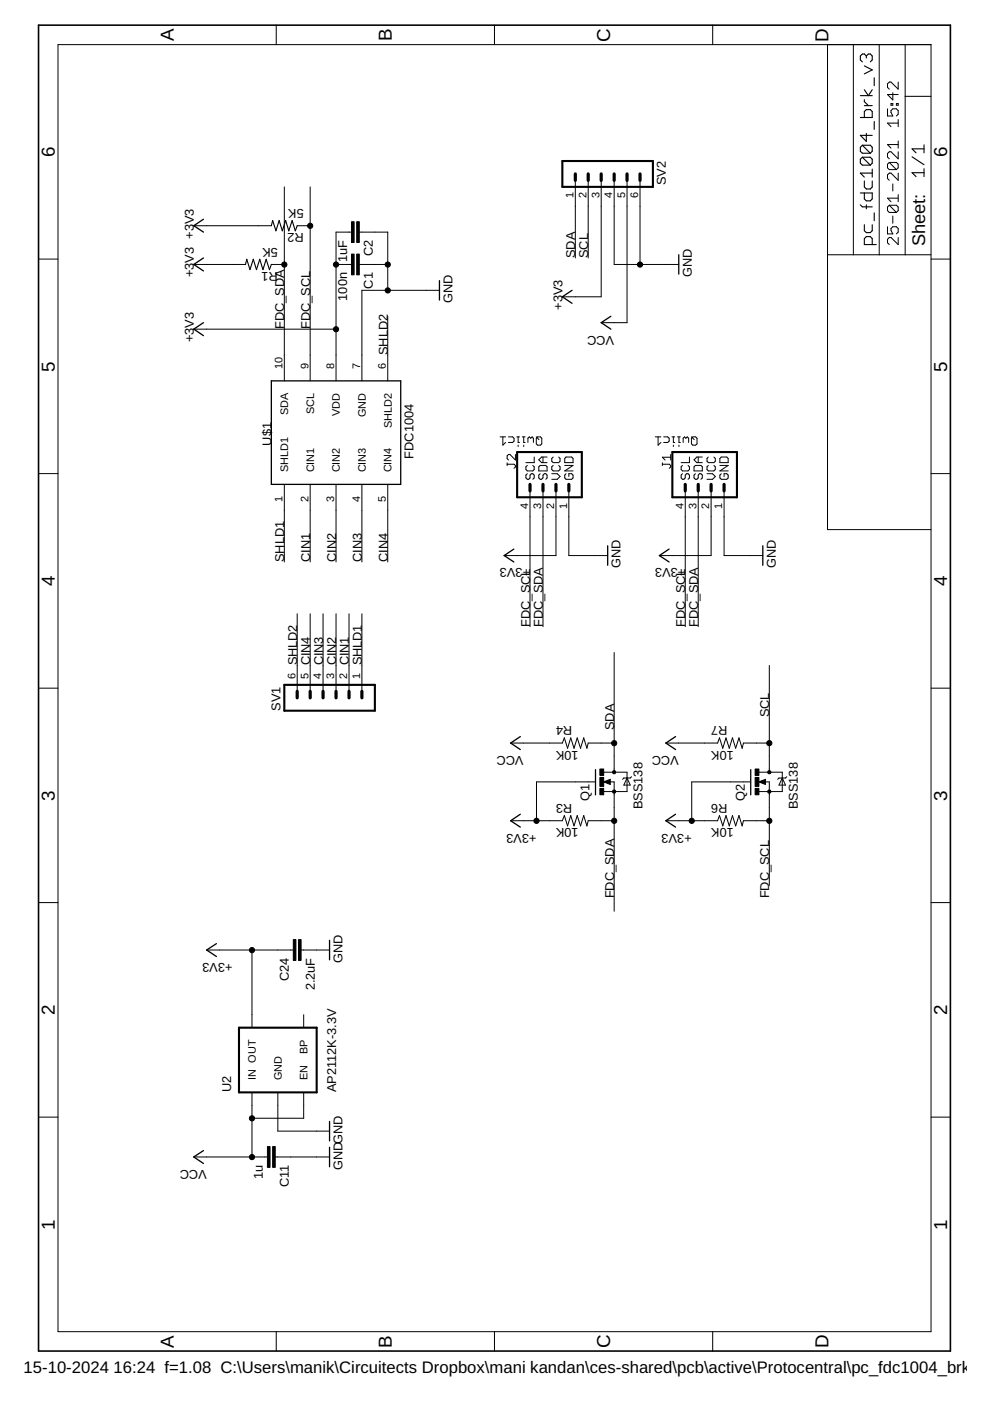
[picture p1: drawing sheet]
<svg xmlns="http://www.w3.org/2000/svg" width="210mm" height="297mm" viewBox="0 0 210 297" stroke-linecap="round" stroke-linejoin="round" font-family="sans-serif">
<g fill="none" stroke="#000" stroke-width=".21">
<path d="M12.3 9.5h185.1v272.8h-185.1zM58.6 5.3v4.2M104.8 5.3v4.2M151.1 5.3v4.2M175.5 9.5v102.8h21.9M180.9 9.5v44.5M186.4 9.5v44.5M189.3 19.7v1.5l-1.1-1.2h2.2M190.4 17.4v1.5l-1.5-1.5h-.3l-.4 .4v.7l.4 .4M191.9 9.5v44.5M60.3 39.6v41.2M65.8 39.6v41.2"/>
<path d="M122 38.2v16.5M124.7 38.2v16.5M127.5 38.2v24.7h-8.3M130.2 38.2v17.9h13.7M132.9 38.2v30.2h-5.4M135.7 38.2v17.9M188.2 23.1v1.5h1.1l-.4-.8v-.3l.4-.4h.8l.3 .4v.7l-.3 .4M188.6 34.4h1.5l.3 .4v.8l-.3 .4M188.6 34.4l-.4 .4v.8l.4 .4h1.5M188.6 34.4l1.5 1.6M188.9 21.9h.4v.4h-.4zM189.3 39v1.5"/>
<path d="M190.1 21.9h.3v.4h-.3zM190.4 25.3v1.6M190.4 29.9v1.5M190.4 32.2v1.5l-1.5-1.5h-.3l-.4 .4v.7l.4 .4M190.4 36.7v1.5l-1.5-1.5h-.3l-.4 .4v.7l.4 .4M190.4 30.6h-2.2l.7 .8M190.4 26.1h-2.2l.7 .8M191.9 20.4h5.5M8.2 54.9h4.1M41.1 56.1h10.9M41.1 47.9h16.4M57.5 56.1h2.8"/>
<path d="M63 47.9h2.8M71.2 56.1h3.3M74.5 49.2h-3.3v31.6M76.2 49.2h6v12.4M76.2 56.1h6M175.5 54h21.9M188.2 48.1v1.5h1.1l-.4-.8v-.3l.4-.4h.8l.3 .4v.7l-.3 .4M188.6 43.5h1.5l.3 .4v.8l-.3 .3M188.6 43.5l-.4 .4v.8l.4 .3h1.5M188.6 43.5l1.5 1.5M189.3 45.8v1.5M190.4 41.3v1.5"/>
<path d="M190.4 50.4v1.5l-1.5-1.5h-.3l-.4 .3v.8l.4 .4M190.4 42h-2.2l.7 .8M197.4 54.9h4.1M41.1 69.8h30.1M82.2 67.1v13.7M93.2 61.6h-16.5v19.2M106 92.6h1.2M106.6 92.6v1.8l.6-.6M107.5 98.4h1.5l.3 .3v.3l-.3 .3M107.5 98.1v.6M107.8 92.6h.9l.3 .3v.6l-.3 .3h-.9M109.3 96.4v1.1l-1.2-1.1h-.3l-.3 .2v.6l.3 .3"/>
<path d="M109.6 92.6h.6M109.9 92.6v1.2h.3M109.9 94.4v.3M110.7 92.6h.6M111 92.6v1.2h.3M111 94.4v.3M111.8 98.7l-.3 .3v.5l.3 .3h1.2l.3-.3v-.5l-.3-.3M111.9 93.8v-.9l.3-.3 .3 .3 .3-.3 .3 .3v.9M113.3 96.9v1.2h-1.8M113.7 92.6l.6 .6M114 92.6h.6l.3 .3v1.2l-.3 .3h-.6l-.3-.3v-1.2zM114.5 98.7h1.2l.3 .3v.8h-1.8v-.8z"/>
<path d="M115.1 96.9v1.2M116 96.9h-1.2l-.6 .6 .6 .6h1.2M117.3 98.7l-.3 .3v.5l.3 .3h1.1l.3-.3v-.5l-.3-.3M117.3 96.9l-.3 .3v.6l.3 .3h1.1l.3-.3v-.6l-.3-.3M119.7 98.7h1.8l-1.8 1.1h1.8M120 96.9h1.2l.3 .3v.9h-1.8v-.9zM138.9 92.6h1.2M139.5 92.6v1.8l.6-.6M140.4 98.4h1.5l.3 .3v.3l-.3 .3M140.4 98.1v.6M140.7 92.6h.9l.3 .3v.6l-.3 .3h-.9M142.2 96.4v1.1"/>
<path d="M142.2 96.9h-1.8l.6 .6M142.5 92.6h.6M142.8 92.6v1.2h.3M142.8 94.4v.3M143.7 92.6h.6M144 92.6v1.2h.3M144 94.4v.3M144.7 98.7l-.3 .3v.5l.3 .3h1.2l.3-.3v-.5l-.3-.3M144.8 93.8v-.9l.3-.3 .3 .3 .3-.3 .3 .3v.9M146.2 96.9v1.2h-1.8M146.6 92.9l.3-.3h.6l.3 .3v1.2l-.3 .3h-.6l-.3-.3zM146.6 92.6l.6 .6"/>
<path d="M147.2 99l.2-.3h1.2l.3 .3v.8h-1.7zM148 96.9v1.2M148.9 96.9h-1.2l-.5 .6 .5 .6h1.2M150.2 96.9l-.3 .3v.6l.3 .3h1.2l.3-.3v-.6l-.3-.3M150.2 98.7l-.3 .3v.5l.3 .3h1.2l.3-.3v-.5l-.3-.3M152.6 98.7h1.8l-1.8 1.1h1.8M152.6 97.2l.3-.3h1.2l.3 .3v.9h-1.8zM8.2 100.4h4.1M60.3 102.7v16.4M65.8 102.7v16.4M71.2 102.7v16.4M76.7 102.7v16.4"/>
<path d="M82.2 102.7v16.4M111.8 100.4l-.3 .3v.6l.3 .3h.3l.3-.3v-.6l.3-.3h.3l.3 .3v.6l-.3 .3M112.4 104.1v28.8M114.5 100.4l-.3 .3v.6l.3 .3h.3l.3-.3v-.6l.3-.3h.3l.3 .3v.6l-.3 .3M115.1 104.1v28.8M117 100.4h1.2l.5 .6-.5 .6h-1.2M117.9 104.1v13.7h-11M120 100.4l-.3 .3v.6l.3 .3h1.2l.3-.3v-.6l-.3-.3h-.6v.6M120.6 104.1v13.7h8.2M144.7 100.4l-.3 .3v.6l.3 .3h.3l.3-.3v-.6l.3-.3h.3l.3 .3v.6l-.3 .3M145.3 104.1v28.8M147.4 100.4l-.2 .3v.6l.2 .3h.3l.3-.3v-.6l.3-.3h.3l.3 .3v.6l-.3 .3"/>
<path d="M148 104.1v28.8M149.9 100.4h1.2l.6 .6-.6 .6h-1.2M150.8 104.1v13.7h-11M152.9 100.4l-.3 .3v.6l.3 .3h1.2l.3-.3v-.6l-.3-.3h-.6v.6M153.5 104.1v13.7h8.2M197.4 100.4h4.1M63 130.1v16.5M65.8 130.1v16.5M68.5 130.1v16.5M71.2 130.1v16.5M74 130.1v16.5M76.7 130.1v16.5"/>
<path d="M130.2 138.3v25.4M8.2 145.9h4.1M108.3 157.5h10.9l.5-1.1 .6 2.2 .7-2.2 .7 2.2 .7-2.2 .7 2.2 .7-2.2 .6 2.2 .3-1.1h5.5M141.2 157.5h10.9l.4-1.1 .7 2.2 .7-2.2 .7 2.2 .7-2.2 .7 2.2 .7-2.2 .7 2.2 .2-1.1h5.5M163.1 141.1v22.6M197.4 145.9h4.1M108.3 174h10.9l.5-1.1 .6 2.2 .7-2.2 .7 2.2 .7-2.2 .7 2.2 .7-2.2 .6 2.2 .3-1.1h5.5M126.1 165.8h-12.4v8.2M128 165.8l1.4-.6v1.1zM128 163.7h4.9v4.1h-4.9M129.2 165.8h1v27.4M132.9 165l.7 1.5h-1.3z"/>
<path d="M133.9 164.7l-.3 .3h-1.3l-.3 .2M141.2 174h10.9l.4-1.1 .7 2.2 .7-2.2 .7 2.2 .7-2.2 .7 2.2 .7-2.2 .7 2.2 .2-1.1h5.5M159 165.8h-12.3v8.2M160.9 165.8l1.4-.6v1.1zM161 163.7h4.9v4.1h-5M162.2 165.8h.9v21.9M165.9 165l.6 1.5h-1.3zM166.8 164.7l-.3 .3h-1.3l-.3 .2M8.2 191.4h4.1M197.4 191.4h4.1M43.8 201.4h18.4M53.4 201.4v16.5"/>
<path d="M63.8 201.4h6.1M64.4 215.1v2.8M8.2 236.9h4.1M53.4 231.6v13.7M58.9 231.6v8.2h11M64.4 231.6v5.5h-11M197.4 236.9h4.1M41.1 245.3h15.6M58.4 245.3h11.5M58.6 282.3v4.1M104.8 282.3v4.1M151.1 282.3v4.1"/>
</g>
<g fill="none" stroke="#000" stroke-width=".28">
<path d="M43.1 46.5l-2 1.4 2 1.3M43.1 54.7l-2 1.4 2 1.3M93.2 59.5v4.1M143.9 54v4.1M43.1 68.4l-2 1.4 2 1.4M121.3 61.6l-2.1 1.3 2.1 1.4M129.5 67.1l-2 1.3 2 1.4M57.5 80.8h27.5v21.9h-27.5zM108.9 116.4l-2 1.4 2 1.3M128.8 115.7v4.1M141.9 116.4l-2.1 1.4 2.1 1.3M161.7 115.7v4.1"/>
<path d="M110.3 156.2l-2 1.3 2 1.4M143.2 156.2l-2 1.3 2 1.4M110.3 172.6l-2 1.4 2 1.4M126.3 163.2v5.3M143.2 172.6l-2 1.4 2 1.4M159.2 163.2v5.3M69.9 199.4v4.1M45.9 200.1l-2.1 1.3 2.1 1.4M69.9 237.8v4.1M43.1 243.9l-2 1.4 2 1.4M69.9 243.2v4.2"/>
</g>
<g fill="none" stroke="#000" stroke-width=".23">
<path d="M183.3 19l.8 1.3 .8-1.3M183.3 14l1.6 .8-1.6 .9M183.7 11.9l.4-.4h.4l.4 .4v.8l-.4 .4M183.7 11.9v.4M183.7 11.9l-.4-.4h-.5l-.4 .4v.8l.4 .4M185.4 16.5v1.7M182.4 24.9h2.5v-1.3l-.4-.4h-.8l-.4 .4v1.3M182.4 20.3h2.5M182.8 30.8h1.7l.4 .4v.9l-.4 .4M182.8 33.3h1.7l.4 .5v.8l-.4 .4M182.8 33.3l-.4 .5v.8l.4 .4h1.7M182.8 30.8l-.4 .4v.9l.4 .4h1.7"/>
<path d="M182.8 33.3l1.7 1.7M182.8 30.8l1.7 1.7M183.3 21.1v.4l.8 .9M183.3 38.4v1.2l.4 .5h.8l.4-.5v-1.2M183.3 22.4h1.6M183.7 28.3v1.7l-1.3-1.3h2.5M184.9 35.9v1.6M184.9 36.7h-2.5l.9 .8M185.4 25.8v1.6M193.4 33.3l2.5 1.6M195.9 36.6h-2.5l.8 .8M195.9 30.7v1.7"/>
<path d="M195.9 35.8v1.6M195.9 31.6h-2.5l.8 .8M52 56.1l.3-1.1 .7 2.2 .7-2.2 .7 2.2 .7-2.2 .7 2.2 .6-2.2 .7 2.2 .4-1.1M57.5 47.9l.3-1.1 .7 2.1 .7-2.1 .7 2.1 .7-2.1 .6 2.1 .7-2.1 .7 2.1 .4-1M182.4 40.9h2.5v1.3l-.4 .4h-.8l-.4-.4v-1.3M182.4 43.4l.4 .5h2.1M183.3 47.6v1.3l.4 .4h.8l.4-.4v-1.3M183.7 43.4v.9M184.9 51.9v-1.3l-.4-.4h-.8l-.4 .4v1.3h2.5M185.4 45.1v1.7"/>
</g>
<g fill="#000" stroke="#000" stroke-width=".21">
<path d="M74.5 53.9h.6v4.4h-.6zM74.5 47h.6v4.4h-.6zM75.6 53.9h.6v4.4h-.6zM75.6 47h.6v4.4h-.6zM127.2 167.2h.8v1.3h-.8zM127.2 163h.8v1.4h-.8zM127.2 164.8h.8v1.9h-.8zM160.1 167.2h.8v1.3h-.8zM160.1 163h.8v1.4h-.8zM160.1 164.8h.8v1.9h-.8zM62.2 199.2h.5v4.4h-.5zM63.3 199.2h.5v4.4h-.5z"/>
<path d="M56.7 243.1h.6v4.4h-.6zM57.8 243.1h.6v4.4h-.6z"/>
</g>
<path d="M119.2 34.1h19.2v5.5h-19.2zM109.6 95.8h13.8v9.6h-13.8zM142.6 95.8h13.7v9.6h-13.7zM60.3 145.2h19.2v5.5h-19.2zM50.7 217.9h16.4v13.7h-16.4z" fill="none" stroke="#000" stroke-width=".44"/>
<g fill="none" stroke="#000" stroke-width=".68">
<path d="M122 36.9v1.3M124.7 36.9v1.3M127.5 36.9v1.3M130.2 36.9v1.3M132.9 36.9v1.3M135.7 36.9v1.3M112.4 102.7v1.4M115.1 102.7v1.4M117.9 102.7v1.4M120.6 102.7v1.4M145.3 102.7v1.4M148 102.7v1.4"/>
<path d="M150.8 102.7v1.4M153.5 102.7v1.4M63 146.6v1.4M65.8 146.6v1.4M68.5 146.6v1.4M71.2 146.6v1.4M74 146.6v1.4M76.7 146.6v1.4"/>
</g>
<path d="M8.2 5.3h193.3v281.1h-193.3zM129.2 165.5l-.9 .3 .9 .3v-.3h-.2M162.2 165.5l-1 .3 1 .3v-.3h-.3" fill="none" stroke="#000" stroke-width=".34"/>
<g fill="#000" stroke="#000" stroke-width=".21">
<circle cx="60.3" cy="56.1" r=".55"/>
<circle cx="65.8" cy="47.9" r=".55"/>
<circle cx="71.2" cy="56.1" r=".55"/>
<circle cx="82.2" cy="56.1" r=".55"/>
<circle cx="135.7" cy="56.1" r=".55"/>
<circle cx="71.2" cy="69.8" r=".55"/>
<circle cx="82.2" cy="61.6" r=".55"/>
<circle cx="130.2" cy="157.6" r=".55"/>
<circle cx="163.1" cy="157.6" r=".55"/>
<circle cx="113.7" cy="174" r=".55"/>
<circle cx="130.2" cy="163.7" r=".35"/>
<circle cx="130.2" cy="167.8" r=".35"/>
<circle cx="130.2" cy="174" r=".55"/>
<circle cx="146.7" cy="174" r=".55"/>
<circle cx="163.1" cy="163.7" r=".36"/>
<circle cx="163.1" cy="167.8" r=".36"/>
<circle cx="163.1" cy="174" r=".55"/>
<circle cx="53.4" cy="201.4" r=".55"/>
<circle cx="53.4" cy="237.1" r=".55"/>
<circle cx="53.4" cy="245.3" r=".55"/>
</g>
<g font-size="4">
<text x="36.8" y="8.7" transform="rotate(-90 36.8 8.7)">A</text>
<text x="83.1" y="8.7" transform="rotate(-90 83.1 8.7)">B</text>
<text x="129.4" y="8.8" transform="rotate(-90 129.4 8.8)">C</text>
<text x="175.7" y="8.8" transform="rotate(-90 175.7 8.8)">D</text>
<text x="11.6" y="33.3" transform="rotate(-90 11.6 33.3)">6</text>
<text x="200.8" y="33.3" transform="rotate(-90 200.8 33.3)">6</text>
<text x="11.6" y="78.8" transform="rotate(-90 11.6 78.8)">5</text>
<text x="200.8" y="78.8" transform="rotate(-90 200.8 78.8)">5</text>
<text x="11.6" y="124.3" transform="rotate(-90 11.6 124.3)">4</text>
<text x="200.8" y="124.3" transform="rotate(-90 200.8 124.3)">4</text>
<text x="11.6" y="169.7" transform="rotate(-90 11.6 169.7)">3</text>
<text x="200.8" y="169.7" transform="rotate(-90 200.8 169.7)">3</text>
<text x="11.6" y="215.2" transform="rotate(-90 11.6 215.2)">2</text>
<text x="200.8" y="215.2" transform="rotate(-90 200.8 215.2)">2</text>
<text x="11.6" y="260.7" transform="rotate(-90 11.6 260.7)">1</text>
<text x="200.8" y="260.7" transform="rotate(-90 200.8 260.7)">1</text>
<text x="36.8" y="285.7" transform="rotate(-90 36.8 285.7)">A</text>
<text x="83.1" y="285.7" transform="rotate(-90 83.1 285.7)">B</text>
<text x="129.4" y="285.8" transform="rotate(-90 129.4 285.8)">C</text>
<text x="175.7" y="285.8" transform="rotate(-90 175.7 285.8)">D</text>
</g>
<text font-size="3.9" x="196.2" y="52.2" transform="rotate(-90 196.2 52.2)">Sheet:</text>
<g font-size="3.5">
<text x="5" y="291">15-10-2024</text>
<text x="24.1" y="291">16:24 f=1.08 C:\Users\manik\Circuitects Dropbox\mani kandan\ces-shared\pcb\active\Protocentral\pc_fdc1004_brk_v3</text>
</g>
<g font-size="2.7">
<text x="141.2" y="39.2" transform="rotate(-90 141.2 39.2)">SV2</text>
<text x="64.4" y="44.3" transform="rotate(-180 64.4 44.3)">5K</text>
<text x="58.9" y="52.5" transform="rotate(-180 58.9 52.5)">5K</text>
<text x="64.4" y="49.5" transform="rotate(-180 64.4 49.5)">R2</text>
<text x="41.1" y="58.8" transform="rotate(-90 41.1 58.8)">+3V3 +3V3</text>
<text x="58.9" y="57.7" transform="rotate(-180 58.9 57.7)">R1</text>
<text x="73.6" y="55.5" transform="rotate(-90 73.6 55.5)">1uF</text>
<text x="79.1" y="54.3" transform="rotate(-90 79.1 54.3)">C2</text>
<text x="122" y="54.7" transform="rotate(-90 122 54.7)">SDA</text>
<text x="124.7" y="54.7" transform="rotate(-90 124.7 54.7)">SCL</text>
<text x="146.7" y="58.8" transform="rotate(-90 146.7 58.8)">GND</text>
<text x="73.6" y="63.7" transform="rotate(-90 73.6 63.7)">100n</text>
<text x="79.1" y="61.2" transform="rotate(-90 79.1 61.2)">C1</text>
<text x="95.9" y="64.3" transform="rotate(-90 95.9 64.3)">GND</text>
<text x="119.2" y="65.7" transform="rotate(-90 119.2 65.7)">+3</text>
<text x="119.2" y="62.6" transform="rotate(-90 119.2 62.6)">V3</text>
<text x="60.3" y="69.8" transform="rotate(-90 60.3 69.8)">FDC_SDA</text>
<text x="65.8" y="69.8" transform="rotate(-90 65.8 69.8)">FDC_SCL</text>
<text x="130.2" y="71.2" transform="rotate(-180 130.2 71.2)">VCC</text>
<text x="41.1" y="72.5" transform="rotate(-90 41.1 72.5)">+3V3</text>
<text x="82.2" y="75.3" transform="rotate(-90 82.2 75.3)">SHLD2</text>
<text x="57.5" y="94.5" transform="rotate(-90 57.5 94.5)">U$1</text>
<text x="87.7" y="97.2" transform="rotate(-90 87.7 97.2)">FDC1004</text>
<text x="60.3" y="119.2" transform="rotate(-90 60.3 119.2)">SHLD1</text>
<text x="65.8" y="119.2" transform="rotate(-90 65.8 119.2)">CIN1</text>
<text x="71.2" y="119.2" transform="rotate(-90 71.2 119.2)">CIN2</text>
<text x="76.7" y="119.2" transform="rotate(-90 76.7 119.2)">CIN3</text>
<text x="82.2" y="119.2" transform="rotate(-90 82.2 119.2)">CIN4</text>
<text x="112.4" y="120.5" transform="rotate(-180 112.4 120.5)">+3V3</text>
<text x="131.6" y="120.5" transform="rotate(-90 131.6 120.5)">GND</text>
<text x="145.3" y="120.5" transform="rotate(-180 145.3 120.5)">+3V3</text>
<text x="164.5" y="120.5" transform="rotate(-90 164.5 120.5)">GND</text>
<text x="112.4" y="132.9" transform="rotate(-90 112.4 132.9)">FDC_SCL</text>
<text x="115.1" y="132.9" transform="rotate(-90 115.1 132.9)">FDC_SDA</text>
<text x="145.3" y="132.9" transform="rotate(-90 145.3 132.9)">FDC_SCL</text>
<text x="148" y="132.9" transform="rotate(-90 148 132.9)">FDC_SDA</text>
<text x="63" y="141.1" transform="rotate(-90 63 141.1)">SHLD2</text>
<text x="65.8" y="141.1" transform="rotate(-90 65.8 141.1)">CIN4</text>
<text x="68.5" y="141.1" transform="rotate(-90 68.5 141.1)">CIN3</text>
<text x="71.2" y="141.1" transform="rotate(-90 71.2 141.1)">CIN2</text>
<text x="74" y="141.1" transform="rotate(-90 74 141.1)">CIN1</text>
<text x="76.7" y="141.1" transform="rotate(-90 76.7 141.1)">SHLD1</text>
<text x="59.5" y="150.7" transform="rotate(-90 59.5 150.7)">SV1</text>
<text x="121.3" y="154" transform="rotate(-180 121.3 154)">R4</text>
<text x="130.2" y="154.8" transform="rotate(-90 130.2 154.8)">SDA</text>
<text x="154.2" y="154" transform="rotate(-180 154.2 154)">R7</text>
<text x="163.1" y="152.1" transform="rotate(-90 163.1 152.1)">SCL</text>
<text x="111" y="160.3" transform="rotate(-180 111 160.3)">VCC</text>
<text x="122.7" y="159.2" transform="rotate(-180 122.7 159.2)">10K</text>
<text x="143.9" y="160.3" transform="rotate(-180 143.9 160.3)">VCC</text>
<text x="155.6" y="159.2" transform="rotate(-180 155.6 159.2)">10K</text>
<text x="121.3" y="170.5" transform="rotate(-180 121.3 170.5)">R3</text>
<text x="125" y="169.9" transform="rotate(-90 125 169.9)">Q1</text>
<text x="136.2" y="171.5" transform="rotate(-90 136.2 171.5)">BSS138</text>
<text x="154.2" y="170.5" transform="rotate(-180 154.2 170.5)">R6</text>
<text x="157.9" y="169.9" transform="rotate(-90 157.9 169.9)">Q2</text>
<text x="169.1" y="171.5" transform="rotate(-90 169.1 171.5)">BSS138</text>
<text x="113.8" y="176.7" transform="rotate(-180 113.8 176.7)">+3V3</text>
<text x="122.7" y="175.6" transform="rotate(-180 122.7 175.6)">10K</text>
<text x="146.7" y="176.7" transform="rotate(-180 146.7 176.7)">+3V3</text>
<text x="155.6" y="175.6" transform="rotate(-180 155.6 175.6)">10K</text>
<text x="130.2" y="190.5" transform="rotate(-90 130.2 190.5)">FDC_SDA</text>
<text x="163.1" y="190.5" transform="rotate(-90 163.1 190.5)">FDC_SCL</text>
<text x="49.3" y="204.2" transform="rotate(-180 49.3 204.2)">+3V3</text>
<text x="61.2" y="208" transform="rotate(-90 61.2 208)">C24</text>
<text x="66.7" y="210" transform="rotate(-90 66.7 210)">2.2uF</text>
<text x="72.6" y="204.2" transform="rotate(-90 72.6 204.2)">GND</text>
<text x="49" y="231.6" transform="rotate(-90 49 231.6)">U2</text>
<text x="71.2" y="231.6" transform="rotate(-90 71.2 231.6)">AP2112K-3.3V</text>
<text x="43.8" y="248.1" transform="rotate(-180 43.8 248.1)">VCC</text>
<text x="55.8" y="250" transform="rotate(-90 55.8 250)">1u</text>
<text x="61.2" y="251.7" transform="rotate(-90 61.2 251.7)">C11</text>
<text x="72.6" y="248.1" transform="rotate(-90 72.6 248.1)">GNDGND</text>
</g>
<g font-size="2.3">
<text x="121.6" y="42.1" transform="rotate(-90 121.6 42.1)">1</text>
<text x="124.3" y="42.1" transform="rotate(-90 124.3 42.1)">2</text>
<text x="127.1" y="42.1" transform="rotate(-90 127.1 42.1)">3</text>
<text x="129.8" y="42.1" transform="rotate(-90 129.8 42.1)">4</text>
<text x="132.6" y="42.1" transform="rotate(-90 132.6 42.1)">5</text>
<text x="135.3" y="42.1" transform="rotate(-90 135.3 42.1)">6</text>
<text x="59.9" y="78.2" transform="rotate(-90 59.9 78.2)">10</text>
<text x="65.4" y="78.2" transform="rotate(-90 65.4 78.2)">9</text>
<text x="70.9" y="78.2" transform="rotate(-90 70.9 78.2)">8</text>
<text x="76.3" y="78.2" transform="rotate(-90 76.3 78.2)">7</text>
<text x="81.8" y="78.2" transform="rotate(-90 81.8 78.2)">6</text>
<text x="61.1" y="88" transform="rotate(-90 61.1 88)">SDA</text>
<text x="66.6" y="87.8" transform="rotate(-90 66.6 87.8)">SCL</text>
<text x="72.1" y="88.2" transform="rotate(-90 72.1 88.2)">VDD</text>
<text x="77.6" y="88.4" transform="rotate(-90 77.6 88.4)">GND</text>
<text x="83" y="90.8" transform="rotate(-90 83 90.8)">SHLD2</text>
<text x="61.1" y="100.2" transform="rotate(-90 61.1 100.2)">SHLD1</text>
<text x="66.6" y="100.2" transform="rotate(-90 66.6 100.2)">CIN1</text>
<text x="72.1" y="100.2" transform="rotate(-90 72.1 100.2)">CIN2</text>
<text x="77.6" y="100.2" transform="rotate(-90 77.6 100.2)">CIN3</text>
<text x="83" y="100.2" transform="rotate(-90 83 100.2)">CIN4</text>
<text x="59.9" y="106.5" transform="rotate(-90 59.9 106.5)">1</text>
<text x="65.4" y="106.5" transform="rotate(-90 65.4 106.5)">2</text>
<text x="70.9" y="106.5" transform="rotate(-90 70.9 106.5)">3</text>
<text x="76.3" y="106.5" transform="rotate(-90 76.3 106.5)">4</text>
<text x="81.8" y="106.5" transform="rotate(-90 81.8 106.5)">5</text>
<text x="112" y="107.9" transform="rotate(-90 112 107.9)">4</text>
<text x="114.7" y="107.9" transform="rotate(-90 114.7 107.9)">3</text>
<text x="117.5" y="107.9" transform="rotate(-90 117.5 107.9)">2</text>
<text x="120.2" y="107.9" transform="rotate(-90 120.2 107.9)">1</text>
<text x="144.9" y="107.9" transform="rotate(-90 144.9 107.9)">4</text>
<text x="147.6" y="107.9" transform="rotate(-90 147.6 107.9)">3</text>
<text x="150.4" y="107.9" transform="rotate(-90 150.4 107.9)">2</text>
<text x="153.1" y="107.9" transform="rotate(-90 153.1 107.9)">1</text>
<text x="62.6" y="144.1" transform="rotate(-90 62.6 144.1)">6</text>
<text x="65.4" y="144.1" transform="rotate(-90 65.4 144.1)">5</text>
<text x="68.1" y="144.1" transform="rotate(-90 68.1 144.1)">4</text>
<text x="70.9" y="144.1" transform="rotate(-90 70.9 144.1)">3</text>
<text x="73.6" y="144.1" transform="rotate(-90 73.6 144.1)">2</text>
<text x="76.3" y="144.1" transform="rotate(-90 76.3 144.1)">1</text>
<text x="65.2" y="223.5" transform="rotate(-90 65.2 223.5)">BP</text>
<text x="54.2" y="229.1" transform="rotate(-90 54.2 229.1)">IN OUT</text>
<text x="59.7" y="229.1" transform="rotate(-90 59.7 229.1)">GND</text>
<text x="65.2" y="229.1" transform="rotate(-90 65.2 229.1)">EN</text>
</g>
</svg>
